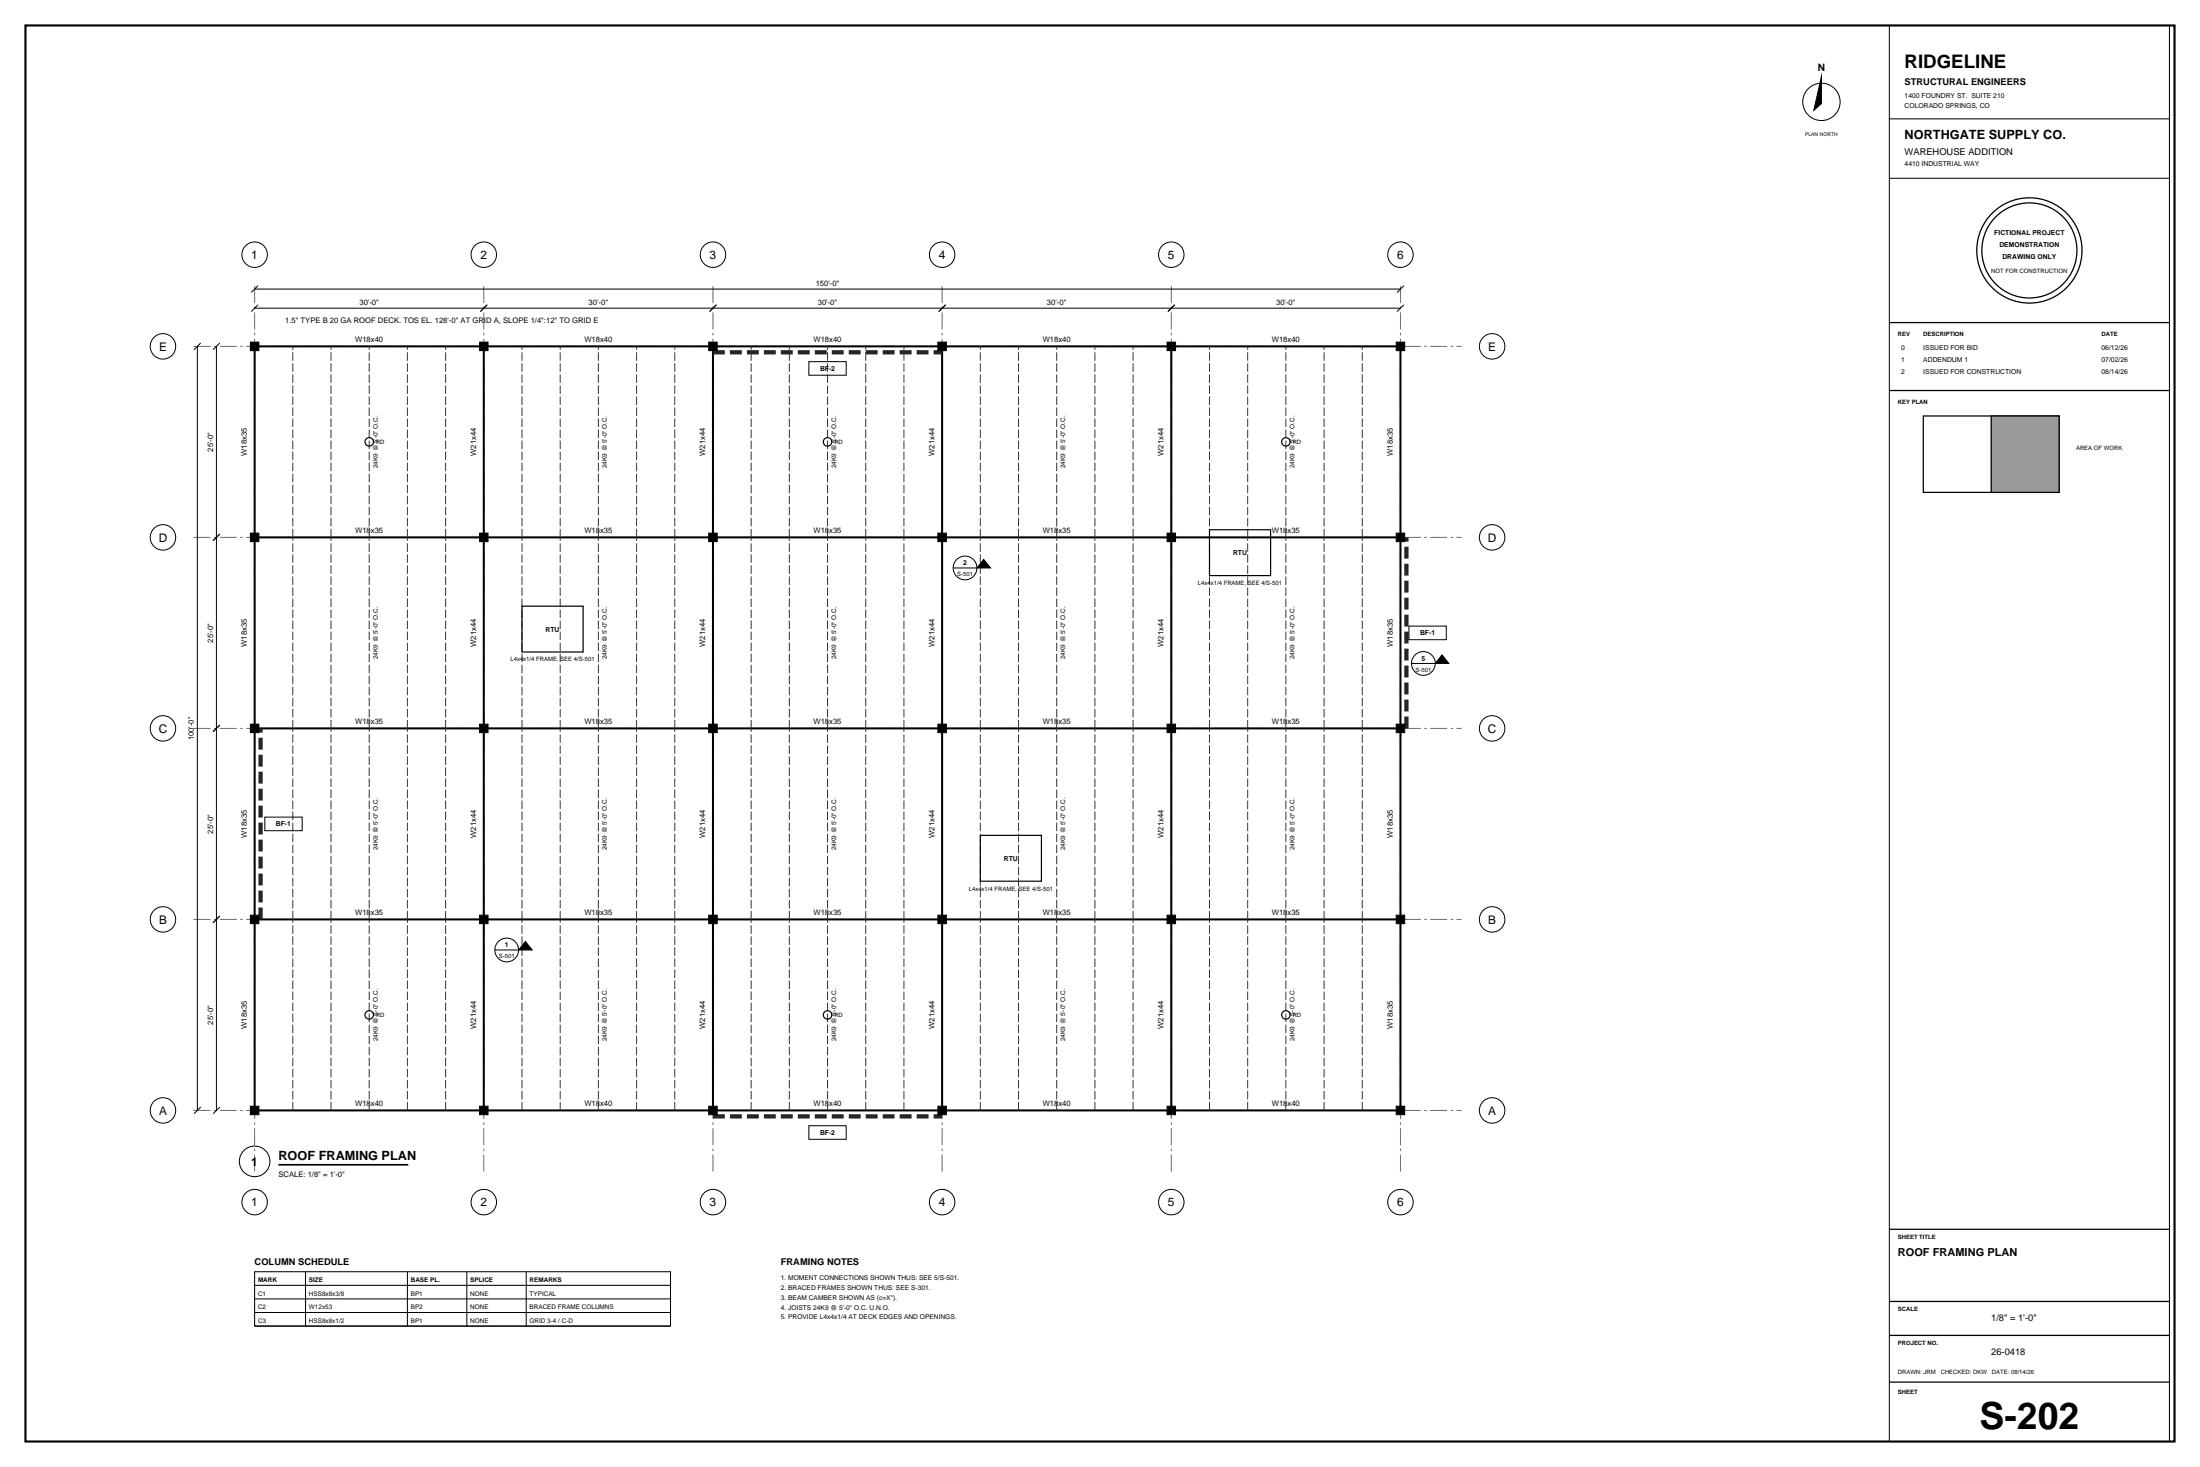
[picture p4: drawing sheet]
<svg xmlns="http://www.w3.org/2000/svg" width="914mm" height="610mm" viewBox="0 0 914 610" stroke-linecap="round" stroke-linejoin="round" font-family="sans-serif">
<path d="M10.6 10.6h893.2v588.4h-893.2z" fill="none" stroke="#000" stroke-width=".88" stroke-linecap="butt"/>
<path d="M785.3 10.6h116.4v588.4h-116.4zM785.3 49.4h116.4M785.3 74.1h116.4" fill="none" stroke="#000" stroke-width=".42"/>
<g fill="none" stroke="#000" stroke-width=".53">
<path d="M785.3 134.1h116.4M785.3 162.3h116.4M799.4 172.9h56.4v31.7h-56.4z"/>
<circle cx="843.5" cy="104.1" r="21.9"/>
<circle cx="843.5" cy="104.1" r="19.8"/>
</g>
<path d="M827.6 172.9h28.2v31.7h-28.2z" fill-rule="evenodd" fill="#9a9a9a" stroke="#000" stroke-width=".53"/>
<path d="M785.3 510.8h116.4M785.3 540.8h116.4M785.3 554.9h116.4M785.3 574.3h116.4" fill="none" stroke="#000" stroke-width=".53"/>
<path d="M80.4 143.9h527.1M80.4 223.3h527.1M80.4 302.7h527.1M80.4 382.1h527.1M80.4 461.4h527.1M105.8 486.8v-368.3M201.1 486.8v-368.3M296.3 486.8v-368.3M391.6 486.8v-368.3M486.8 486.8v-368.3M582.1 486.8v-368.3" fill="none" stroke="#6b6b6b" stroke-width=".42" stroke-dasharray="7.1 1.4 1.1 1.4" stroke-linecap="butt"/>
<g fill="none" stroke="#000" stroke-width=".42">
<path d="M107.2 118.7l-2.8 2.8M583.5 118.7l-2.8 2.8M105.8 128.1h476.3M105.8 120.1h476.3M107.2 126.6l-2.8 2.9M202.5 126.6l-2.8 2.9M297.7 126.6l-2.8 2.9M393 126.6l-2.8 2.9M488.2 126.6l-2.8 2.9M583.5 126.6l-2.8 2.9M82 143.9v317.5M83.4 142.5l-2.8 2.8"/>
<path d="M90 143.9v317.5M91.4 142.5l-2.9 2.8M336.2 150.3h15.5v5.6h-15.5zM91.4 221.9l-2.9 2.8M396.2 236h9.8M585.6 260.2h15.5v5.6h-15.5zM586.7 275.7h9.8M91.4 301.3l-2.9 2.8M110.1 339.5h15.5v5.7h-15.5zM91.4 380.6l-2.9 2.9M205.7 394.8h9.8M83.4 460l-2.8 2.8"/>
<path d="M91.4 460l-2.9 2.8M336.2 467.8h15.5v5.6h-15.5zM105.8 528.5h172.9v22.5h-172.9zM105.8 534.1h172.9M105.8 539.7h172.9M127 528.5v22.5M169.3 528.5v22.5M194 528.5v22.5M218.7 528.5v22.5M105.8 545.4h172.9M105.8 551h172.9"/>
<circle cx="757.1" cy="42.3" r="7.8"/>
<circle cx="105.8" cy="105.8" r="5.3"/>
<circle cx="201.1" cy="105.8" r="5.3"/>
<circle cx="296.3" cy="105.8" r="5.3"/>
<circle cx="391.6" cy="105.8" r="5.3"/>
<circle cx="486.8" cy="105.8" r="5.3"/>
<circle cx="582.1" cy="105.8" r="5.3"/>
<circle cx="67.7" cy="143.9" r="5.3"/>
<circle cx="620.2" cy="143.9" r="5.3"/>
<circle cx="67.7" cy="223.3" r="5.3"/>
<circle cx="401.1" cy="236" r="4.9"/>
<circle cx="620.2" cy="223.3" r="5.3"/>
<circle cx="591.6" cy="275.7" r="4.9"/>
<circle cx="67.7" cy="302.7" r="5.3"/>
<circle cx="620.2" cy="302.7" r="5.3"/>
<circle cx="67.7" cy="382.1" r="5.3"/>
<circle cx="210.6" cy="394.8" r="4.9"/>
<circle cx="620.2" cy="382.1" r="5.3"/>
<circle cx="67.7" cy="461.4" r="5.3"/>
<circle cx="620.2" cy="461.4" r="5.3"/>
<circle cx="105.8" cy="482.6" r="6.4"/>
<circle cx="105.8" cy="499.5" r="5.3"/>
<circle cx="201.1" cy="499.5" r="5.3"/>
<circle cx="296.3" cy="499.5" r="5.3"/>
<circle cx="391.6" cy="499.5" r="5.3"/>
<circle cx="486.8" cy="499.5" r="5.3"/>
<circle cx="582.1" cy="499.5" r="5.3"/>
</g>
<g fill="#000" stroke="#000" stroke-width=".42">
<path d="M757.1 31.8v11.2l-3.2 2.9zM408.9 232.5l2.8 3.5h-5.7zM599.4 272.2l2.8 3.5h-5.7zM218.4 391.2l2.8 3.6h-5.7z"/>
<path d="M104.1 142.2h3.5v3.5h-3.5z" fill-rule="evenodd"/>
<path d="M199.3 142.2h3.5v3.5h-3.5z" fill-rule="evenodd"/>
<path d="M294.6 142.2h3.5v3.5h-3.5z" fill-rule="evenodd"/>
<path d="M389.8 142.2h3.5v3.5h-3.5z" fill-rule="evenodd"/>
<path d="M485.1 142.2h3.5v3.5h-3.5z" fill-rule="evenodd"/>
<path d="M580.3 142.2h3.5v3.5h-3.5z" fill-rule="evenodd"/>
<path d="M104.1 221.5h3.5v3.6h-3.5z" fill-rule="evenodd"/>
<path d="M199.3 221.5h3.5v3.6h-3.5z" fill-rule="evenodd"/>
<path d="M294.6 221.5h3.5v3.6h-3.5z" fill-rule="evenodd"/>
<path d="M389.8 221.5h3.5v3.6h-3.5z" fill-rule="evenodd"/>
<path d="M485.1 221.5h3.5v3.6h-3.5z" fill-rule="evenodd"/>
<path d="M580.3 221.5h3.5v3.6h-3.5z" fill-rule="evenodd"/>
<path d="M104.1 300.9h3.5v3.5h-3.5z" fill-rule="evenodd"/>
<path d="M199.3 300.9h3.5v3.5h-3.5z" fill-rule="evenodd"/>
<path d="M294.6 300.9h3.5v3.5h-3.5z" fill-rule="evenodd"/>
<path d="M389.8 300.9h3.5v3.5h-3.5z" fill-rule="evenodd"/>
<path d="M485.1 300.9h3.5v3.5h-3.5z" fill-rule="evenodd"/>
<path d="M580.3 300.9h3.5v3.5h-3.5z" fill-rule="evenodd"/>
<path d="M104.1 380.3h3.5v3.5h-3.5z" fill-rule="evenodd"/>
<path d="M199.3 380.3h3.5v3.5h-3.5z" fill-rule="evenodd"/>
<path d="M294.6 380.3h3.5v3.5h-3.5z" fill-rule="evenodd"/>
<path d="M389.8 380.3h3.5v3.5h-3.5z" fill-rule="evenodd"/>
<path d="M485.1 380.3h3.5v3.5h-3.5z" fill-rule="evenodd"/>
<path d="M580.3 380.3h3.5v3.5h-3.5z" fill-rule="evenodd"/>
<path d="M104.1 459.7h3.5v3.5h-3.5z" fill-rule="evenodd"/>
<path d="M199.3 459.7h3.5v3.5h-3.5z" fill-rule="evenodd"/>
<path d="M294.6 459.7h3.5v3.5h-3.5z" fill-rule="evenodd"/>
<path d="M389.8 459.7h3.5v3.5h-3.5z" fill-rule="evenodd"/>
<path d="M485.1 459.7h3.5v3.5h-3.5z" fill-rule="evenodd"/>
<path d="M580.3 459.7h3.5v3.5h-3.5z" fill-rule="evenodd"/>
</g>
<path d="M105.8 143.9h476.3v317.5h-476.3zM201.1 143.9v317.5M296.3 143.9v317.5M391.6 143.9v317.5M486.8 143.9v317.5M105.8 223.3h476.3M105.8 302.7h476.3M105.8 382.1h476.3" fill="none" stroke="#000" stroke-width=".85" stroke-linecap="butt"/>
<g fill="none" stroke="#333" stroke-width=".42" stroke-dasharray="3.5 1.1" stroke-linecap="butt">
<path d="M121.7 223.3v-79.4M137.6 223.3v-79.4M153.5 223.3v-79.4M169.3 223.3v-79.4M185.2 223.3v-79.4M217 223.3v-79.4M232.8 223.3v-79.4M248.7 223.3v-79.4M264.6 223.3v-79.4M280.5 223.3v-79.4M312.2 223.3v-79.4M328.1 223.3v-79.4"/>
<path d="M344 223.3v-79.4M359.8 223.3v-79.4M375.7 223.3v-79.4M407.5 223.3v-79.4M423.3 223.3v-79.4M439.2 223.3v-79.4M455.1 223.3v-79.4M471 223.3v-79.4M502.7 223.3v-79.4M518.6 223.3v-79.4M534.5 223.3v-79.4M550.3 223.3v-79.4"/>
<path d="M566.2 223.3v-79.4M121.7 302.7v-79.4M137.6 302.7v-79.4M153.5 302.7v-79.4M169.3 302.7v-79.4M185.2 302.7v-79.4M217 302.7v-79.4M232.8 302.7v-79.4M248.7 302.7v-79.4M264.6 302.7v-79.4M280.5 302.7v-79.4M312.2 302.7v-79.4"/>
<path d="M328.1 302.7v-79.4M344 302.7v-79.4M359.8 302.7v-79.4M375.7 302.7v-79.4M407.5 302.7v-79.4M423.3 302.7v-79.4M439.2 302.7v-79.4M455.1 302.7v-79.4M471 302.7v-79.4M502.7 302.7v-79.4M518.6 302.7v-79.4M534.5 302.7v-79.4"/>
<path d="M550.3 302.7v-79.4M566.2 302.7v-79.4M121.7 382.1v-79.4M137.6 382.1v-79.4M153.5 382.1v-79.4M169.3 382.1v-79.4M185.2 382.1v-79.4M217 382.1v-79.4M232.8 382.1v-79.4M248.7 382.1v-79.4M264.6 382.1v-79.4M280.5 382.1v-79.4"/>
<path d="M312.2 382.1v-79.4M328.1 382.1v-79.4M344 382.1v-79.4M359.8 382.1v-79.4M375.7 382.1v-79.4M407.5 382.1v-79.4M423.3 382.1v-79.4M439.2 382.1v-79.4M455.1 382.1v-79.4M471 382.1v-79.4M502.7 382.1v-79.4M518.6 382.1v-79.4"/>
<path d="M534.5 382.1v-79.4M550.3 382.1v-79.4M566.2 382.1v-79.4M121.7 461.4v-79.3M137.6 461.4v-79.3M153.5 461.4v-79.3M169.3 461.4v-79.3M185.2 461.4v-79.3M217 461.4v-79.3M232.8 461.4v-79.3M248.7 461.4v-79.3M264.6 461.4v-79.3"/>
<path d="M280.5 461.4v-79.3M312.2 461.4v-79.3M328.1 461.4v-79.3M344 461.4v-79.3M359.8 461.4v-79.3M375.7 461.4v-79.3M407.5 461.4v-79.3M423.3 461.4v-79.3M439.2 461.4v-79.3M455.1 461.4v-79.3M471 461.4v-79.3M502.7 461.4v-79.3"/>
<path d="M518.6 461.4v-79.3M534.5 461.4v-79.3M550.3 461.4v-79.3M566.2 461.4v-79.3"/>
</g>
<g fill="none" stroke="#000" stroke-width=".49">
<path d="M502.7 220.1h25.4v19.1h-25.4zM217 251.9h25.4v19h-25.4zM407.5 347.1h25.4v19.1h-25.4z"/>
<circle cx="153.5" cy="183.6" r="1.76"/>
<circle cx="344" cy="183.6" r="1.76"/>
<circle cx="534.5" cy="183.6" r="1.76"/>
<circle cx="153.5" cy="421.7" r="1.76"/>
<circle cx="344" cy="421.7" r="1.76"/>
<circle cx="534.5" cy="421.7" r="1.76"/>
</g>
<path d="M296.3 146.4h95.3M584.6 302.7v-79.4M108.3 382.1v-79.4M296.3 463.9h95.3" fill="none" stroke="#222" stroke-width="1.8" stroke-dasharray="4.9 2.1" stroke-linecap="butt"/>
<path d="M115.7 484h54" fill="none" stroke="#000" stroke-width=".71" stroke-linecap="butt"/>
<text font-size="15.5" x="822.8" y="593.7">S-202</text>
<text font-size="7.8" x="791.6" y="28.2">RIDGELINE</text>
<g font-size="5.3">
<text x="791.6" y="57.9">NORTHGATE SUPPLY CO.</text>
<text x="115.7" y="481.9">ROOF FRAMING PLAN</text>
</g>
<g font-size="4.9">
<text x="104.5" y="107.6">1</text>
<text x="199.7" y="107.6">2</text>
<text x="295" y="107.6">3</text>
<text x="390.2" y="107.6">4</text>
<text x="485.5" y="107.6">5</text>
<text x="580.7" y="107.6">6</text>
<text x="66.1" y="145.7">E</text>
<text x="618.5" y="145.7">E</text>
<text x="66" y="225.1">D</text>
<text x="618.4" y="225.1">D</text>
<text x="66" y="304.4">C</text>
<text x="618.4" y="304.4">C</text>
<text x="66.1" y="383.8">B</text>
<text x="618.5" y="383.8">B</text>
<text x="66.1" y="463.2">A</text>
<text x="618.5" y="463.2">A</text>
<text x="104.5" y="484.4">1</text>
<text x="104.5" y="501.3">1</text>
<text x="199.7" y="501.3">2</text>
<text x="295" y="501.3">3</text>
<text x="390.2" y="501.3">4</text>
<text x="485.5" y="501.3">5</text>
<text x="580.7" y="501.3">6</text>
</g>
<text font-size="4.6" x="788.8" y="522.1">ROOF FRAMING PLAN</text>
<text font-size="4.2" x="755.5" y="29.6">N</text>
<g font-size="3.9">
<text x="791.6" y="35.3">STRUCTURAL ENGINEERS</text>
<text x="791.6" y="64.2">WAREHOUSE ADDITION</text>
<text x="105.8" y="525.6">COLUMN SCHEDULE</text>
<text x="324.6" y="525.6">FRAMING NOTES</text>
<text x="827.6" y="548.9">1/8&quot; = 1'-0&quot;</text>
<text x="827.6" y="563">26-0418</text>
</g>
<g font-size="3.2">
<text x="339" y="118.7">150'-0&quot;</text>
<text x="149.4" y="126.6">30'-0&quot;</text>
<text x="244.7" y="126.6">30'-0&quot;</text>
<text x="339.9" y="126.6">30'-0&quot;</text>
<text x="435.2" y="126.6">30'-0&quot;</text>
<text x="530.4" y="126.6">30'-0&quot;</text>
<text x="118.5" y="134.4">1.5&quot; TYPE B 20 GA ROOF DECK. TOS EL. 128'-0&quot; AT GRID A, SLOPE 1/4&quot;:12&quot; TO GRID E</text>
<text x="147.6" y="142.2">W18x40</text>
<text x="242.9" y="142.2">W18x40</text>
<text x="338.1" y="142.2">W18x40</text>
<text x="433.4" y="142.2">W18x40</text>
<text x="528.6" y="142.2">W18x40</text>
<text x="88.5" y="187.7" transform="rotate(-90 88.5 187.7)">25'-0&quot;</text>
<text x="102.7" y="189.4" transform="rotate(-90 102.7 189.4)">W18x35</text>
<text x="197.9" y="189.4" transform="rotate(-90 197.9 189.4)">W21x44</text>
<text x="293.2" y="189.4" transform="rotate(-90 293.2 189.4)">W21x44</text>
<text x="388.4" y="189.4" transform="rotate(-90 388.4 189.4)">W21x44</text>
<text x="483.7" y="189.4" transform="rotate(-90 483.7 189.4)">W21x44</text>
<text x="578.9" y="189.4" transform="rotate(-90 578.9 189.4)">W18x35</text>
<text x="147.6" y="221.5">W18x35</text>
<text x="242.9" y="221.5">W18x35</text>
<text x="338.1" y="221.5">W18x35</text>
<text x="433.4" y="221.5">W18x35</text>
<text x="528.6" y="221.5">W18x35</text>
<text x="88.5" y="267" transform="rotate(-90 88.5 267)">25'-0&quot;</text>
<text x="102.7" y="268.8" transform="rotate(-90 102.7 268.8)">W18x35</text>
<text x="197.9" y="268.8" transform="rotate(-90 197.9 268.8)">W21x44</text>
<text x="293.2" y="268.8" transform="rotate(-90 293.2 268.8)">W21x44</text>
<text x="388.4" y="268.8" transform="rotate(-90 388.4 268.8)">W21x44</text>
<text x="483.7" y="268.8" transform="rotate(-90 483.7 268.8)">W21x44</text>
<text x="578.9" y="268.8" transform="rotate(-90 578.9 268.8)">W18x35</text>
<text x="147.6" y="300.9">W18x35</text>
<text x="242.9" y="300.9">W18x35</text>
<text x="338.1" y="300.9">W18x35</text>
<text x="433.4" y="300.9">W18x35</text>
<text x="528.6" y="300.9">W18x35</text>
<text x="80.6" y="307.6" transform="rotate(-90 80.6 307.6)">100'-0&quot;</text>
<text x="88.5" y="346.4" transform="rotate(-90 88.5 346.4)">25'-0&quot;</text>
<text x="102.7" y="348.2" transform="rotate(-90 102.7 348.2)">W18x35</text>
<text x="197.9" y="348.2" transform="rotate(-90 197.9 348.2)">W21x44</text>
<text x="293.2" y="348.2" transform="rotate(-90 293.2 348.2)">W21x44</text>
<text x="388.4" y="348.2" transform="rotate(-90 388.4 348.2)">W21x44</text>
<text x="483.7" y="348.2" transform="rotate(-90 483.7 348.2)">W21x44</text>
<text x="578.9" y="348.2" transform="rotate(-90 578.9 348.2)">W18x35</text>
<text x="147.6" y="380.3">W18x35</text>
<text x="242.9" y="380.3">W18x35</text>
<text x="338.1" y="380.3">W18x35</text>
<text x="433.4" y="380.3">W18x35</text>
<text x="528.6" y="380.3">W18x35</text>
<text x="88.5" y="425.8" transform="rotate(-90 88.5 425.8)">25'-0&quot;</text>
<text x="102.7" y="427.6" transform="rotate(-90 102.7 427.6)">W18x35</text>
<text x="197.9" y="427.6" transform="rotate(-90 197.9 427.6)">W21x44</text>
<text x="293.2" y="427.6" transform="rotate(-90 293.2 427.6)">W21x44</text>
<text x="388.4" y="427.6" transform="rotate(-90 388.4 427.6)">W21x44</text>
<text x="483.7" y="427.6" transform="rotate(-90 483.7 427.6)">W21x44</text>
<text x="578.9" y="427.6" transform="rotate(-90 578.9 427.6)">W18x35</text>
<text x="147.6" y="459.7">W18x40</text>
<text x="242.9" y="459.7">W18x40</text>
<text x="338.1" y="459.7">W18x40</text>
<text x="433.4" y="459.7">W18x40</text>
<text x="528.6" y="459.7">W18x40</text>
<text x="115.7" y="488.9">SCALE: 1/8&quot; = 1'-0&quot;</text>
</g>
<g font-size="2.8">
<text x="791.6" y="40.9">1400 FOUNDRY ST. SUITE 210</text>
<text x="791.6" y="44.8">COLORADO SPRINGS, CO</text>
<text x="791.6" y="69.1">4410 INDUSTRIAL WAY</text>
<text x="828.9" y="97.7">FICTIONAL PROJECT</text>
<text x="831" y="102.7">DEMONSTRATION</text>
<text x="832.3" y="107.6">DRAWING ONLY</text>
<text x="790.2" y="145.3">0</text>
<text x="799.4" y="145.3">ISSUED FOR BID</text>
<text x="873.5" y="145.3">06/12/26</text>
<text x="340.8" y="154.2">BF-2</text>
<text x="790.2" y="150.3">1</text>
<text x="790.2" y="155.2">2</text>
<text x="799.4" y="150.3">ADDENDUM 1</text>
<text x="799.4" y="155.2">ISSUED FOR CONSTRUCTION</text>
<text x="873.5" y="150.3">07/02/26</text>
<text x="873.5" y="155.2">08/14/26</text>
<text x="512.5" y="230.7">RTU</text>
<text x="400.3" y="234.9">2</text>
<text x="226.8" y="262.5">RTU</text>
<text x="590.2" y="264.1">BF-1</text>
<text x="590.8" y="274.6">5</text>
<text x="114.7" y="343.4">BF-1</text>
<text x="417.3" y="357.7">RTU</text>
<text x="209.8" y="393.7">1</text>
<text x="340.8" y="471.7">BF-2</text>
<text x="324.6" y="532">1. MOMENT CONNECTIONS SHOWN THUS: SEE 5/S-501.</text>
<text x="324.6" y="536">2. BRACED FRAMES SHOWN THUS: SEE S-301.</text>
<text x="324.6" y="540.1">3. BEAM CAMBER SHOWN AS (c=X&quot;).</text>
<text x="324.6" y="544.2">4. JOISTS 24K9 @ 5'-0&quot; O.C. U.N.O.</text>
<text x="324.6" y="548.2">5. PROVIDE L4x4x1/4 AT DECK EDGES AND OPENINGS.</text>
</g>
<g font-size="2.6">
<text x="157" y="194.5" transform="rotate(-90 157 194.5)">24K9 @ 5'-0&quot; O.C.</text>
<text x="252.2" y="194.5" transform="rotate(-90 252.2 194.5)">24K9 @ 5'-0&quot; O.C.</text>
<text x="347.5" y="194.5" transform="rotate(-90 347.5 194.5)">24K9 @ 5'-0&quot; O.C.</text>
<text x="442.7" y="194.5" transform="rotate(-90 442.7 194.5)">24K9 @ 5'-0&quot; O.C.</text>
<text x="538" y="194.5" transform="rotate(-90 538 194.5)">24K9 @ 5'-0&quot; O.C.</text>
<text x="157" y="273.9" transform="rotate(-90 157 273.9)">24K9 @ 5'-0&quot; O.C.</text>
<text x="252.2" y="273.9" transform="rotate(-90 252.2 273.9)">24K9 @ 5'-0&quot; O.C.</text>
<text x="347.5" y="273.9" transform="rotate(-90 347.5 273.9)">24K9 @ 5'-0&quot; O.C.</text>
<text x="442.7" y="273.9" transform="rotate(-90 442.7 273.9)">24K9 @ 5'-0&quot; O.C.</text>
<text x="538" y="273.9" transform="rotate(-90 538 273.9)">24K9 @ 5'-0&quot; O.C.</text>
<text x="157" y="353.3" transform="rotate(-90 157 353.3)">24K9 @ 5'-0&quot; O.C.</text>
<text x="252.2" y="353.3" transform="rotate(-90 252.2 353.3)">24K9 @ 5'-0&quot; O.C.</text>
<text x="347.5" y="353.3" transform="rotate(-90 347.5 353.3)">24K9 @ 5'-0&quot; O.C.</text>
<text x="442.7" y="353.3" transform="rotate(-90 442.7 353.3)">24K9 @ 5'-0&quot; O.C.</text>
<text x="538" y="353.3" transform="rotate(-90 538 353.3)">24K9 @ 5'-0&quot; O.C.</text>
<text x="157" y="432.6" transform="rotate(-90 157 432.6)">24K9 @ 5'-0&quot; O.C.</text>
<text x="252.2" y="432.6" transform="rotate(-90 252.2 432.6)">24K9 @ 5'-0&quot; O.C.</text>
<text x="347.5" y="432.6" transform="rotate(-90 347.5 432.6)">24K9 @ 5'-0&quot; O.C.</text>
<text x="442.7" y="432.6" transform="rotate(-90 442.7 432.6)">24K9 @ 5'-0&quot; O.C.</text>
<text x="538" y="432.6" transform="rotate(-90 538 432.6)">24K9 @ 5'-0&quot; O.C.</text>
<text x="107.2" y="532.7">MARK</text>
<text x="128.4" y="532.7">SIZE</text>
<text x="170.7" y="532.7">BASE PL.</text>
<text x="195.4" y="532.7">SPLICE</text>
<text x="220.1" y="532.7">REMARKS</text>
<text x="107.2" y="538.3">C1</text>
<text x="128.4" y="538.3">HSS8x8x3/8</text>
<text x="170.7" y="538.3">BP1</text>
<text x="195.4" y="538.3">NONE</text>
<text x="220.1" y="538.3">TYPICAL</text>
<text x="107.2" y="544">C2</text>
<text x="128.4" y="544">W12x53</text>
<text x="170.7" y="544">BP2</text>
<text x="195.4" y="544">NONE</text>
<text x="220.1" y="544">BRACED FRAME COLUMNS</text>
<text x="107.2" y="549.6">C3</text>
<text x="128.4" y="549.6">HSS8x8x1/2</text>
<text x="170.7" y="549.6">BP1</text>
<text x="195.4" y="549.6">NONE</text>
<text x="220.1" y="549.6">GRID 3-4 / C-D</text>
</g>
<g font-size="2.5">
<text x="827.6" y="113.2">NOT FOR CONSTRUCTION</text>
<text x="788.8" y="139.7">REV</text>
<text x="799.4" y="139.7">DESCRIPTION</text>
<text x="873.5" y="139.7">DATE</text>
<text x="788.8" y="167.9">KEY PLAN</text>
<text x="156.3" y="184.7">RD</text>
<text x="346.8" y="184.7">RD</text>
<text x="537.3" y="184.7">RD</text>
<text x="862.9" y="187">AREA OF WORK</text>
<text x="397.8" y="239.5">S-501</text>
<text x="497.9" y="243.1">L4x4x1/4 FRAME, SEE 4/S-501</text>
<text x="212.2" y="274.8">L4x4x1/4 FRAME, SEE 4/S-501</text>
<text x="588.3" y="279.2">S-501</text>
<text x="402.7" y="370.1">L4x4x1/4 FRAME, SEE 4/S-501</text>
<text x="207.3" y="398.3">S-501</text>
<text x="156.3" y="422.8">RD</text>
<text x="346.8" y="422.8">RD</text>
<text x="537.3" y="422.8">RD</text>
<text x="788.8" y="515.1">SHEET TITLE</text>
<text x="788.8" y="544.7">SCALE</text>
<text x="788.8" y="558.8">PROJECT NO.</text>
<text x="788.8" y="570.8">DRAWN: JRM</text>
<text x="806.6" y="570.8">CHECKED: DKW</text>
<text x="827.9" y="570.8">DATE: 08/14/26</text>
<text x="788.8" y="579.3">SHEET</text>
</g>
<text font-size="2.1" x="750.2" y="56.4">PLAN NORTH</text>
</svg>
